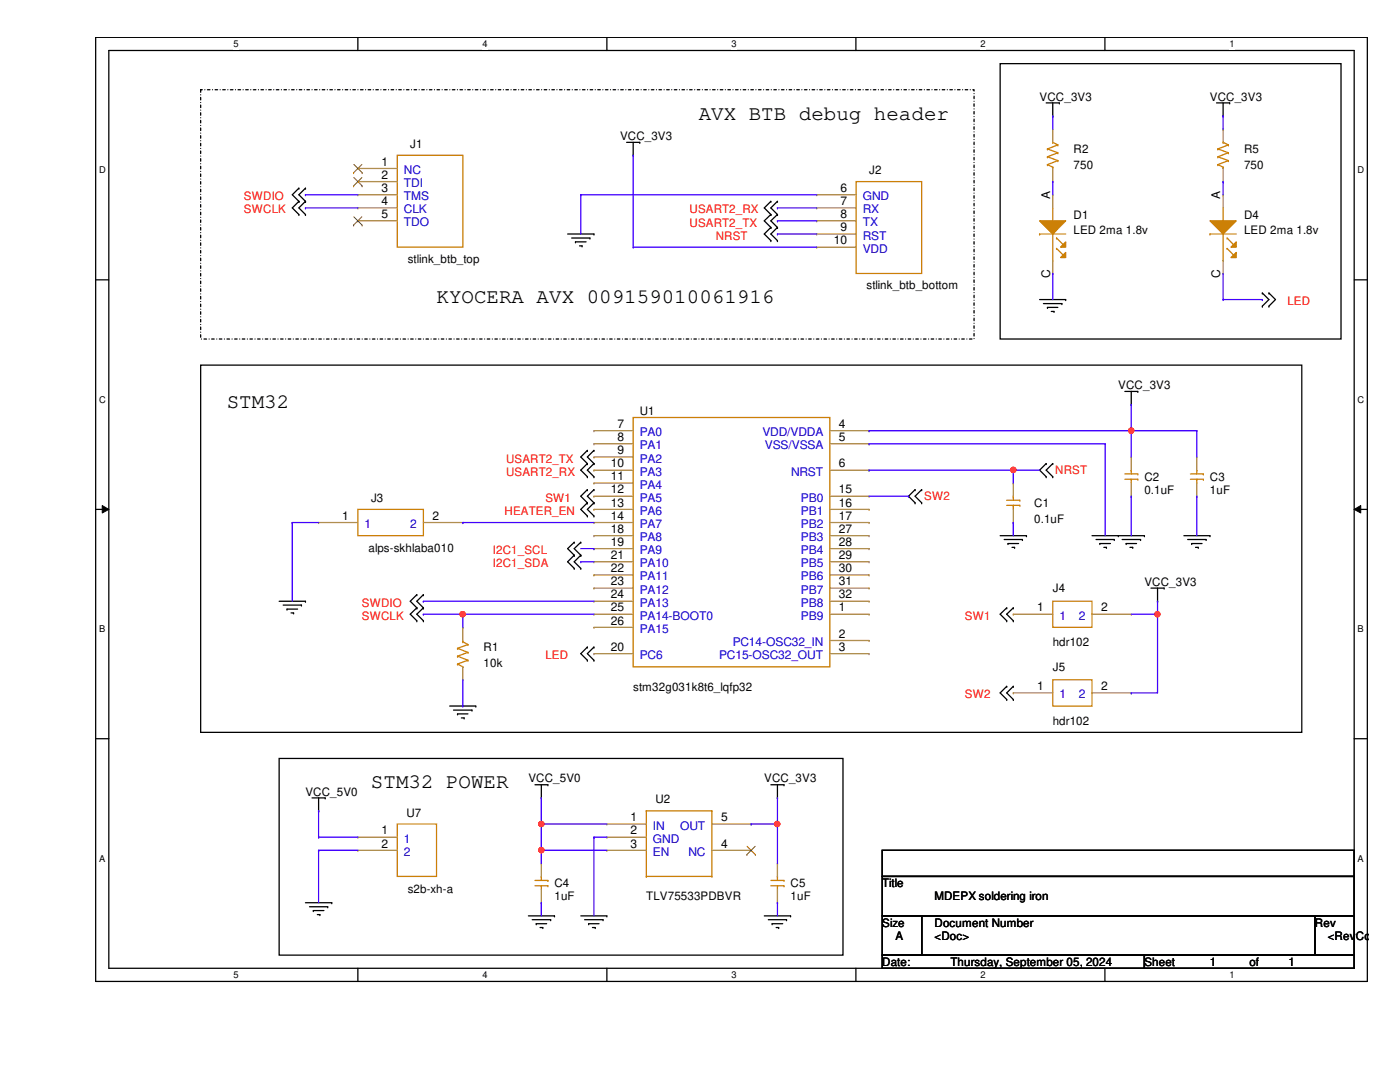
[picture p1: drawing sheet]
<svg xmlns="http://www.w3.org/2000/svg" width="279mm" height="216mm" viewBox="0 0 279 216" stroke-linecap="round" stroke-linejoin="round" font-family="sans-serif">
<path d="M19.1 7.5h253.8v188.3h-253.8zM21.7 10.1h248.6v183.1h-248.6z" fill="none" stroke="#000" stroke-width=".25"/>
<g fill="#fff">
<path d="M46.6 7.7h1v2.1h-1z"/>
<path d="M46.6 193.5h1v2.1h-1z"/>
</g>
<path d="M71.4 7.5v2.6M71.4 193.2v2.6" fill="none" stroke="#000" stroke-width=".25"/>
<g fill="#fff">
<path d="M96.3 7.7h1v2.1h-1z"/>
<path d="M96.3 193.5h1v2.1h-1z"/>
</g>
<path d="M121.1 7.5v2.6M121.1 193.2v2.6" fill="none" stroke="#000" stroke-width=".25"/>
<g fill="#fff">
<path d="M146 7.7h1v2.1h-1z"/>
<path d="M146 193.5h1v2.1h-1z"/>
</g>
<path d="M170.8 7.5v2.6M170.8 193.2v2.6" fill="none" stroke="#000" stroke-width=".25"/>
<g fill="#fff">
<path d="M195.7 7.7h1v2.1h-1z"/>
<path d="M195.7 193.5h1v2.1h-1z"/>
</g>
<path d="M220.5 7.5v2.6M220.5 193.2v2.6" fill="none" stroke="#000" stroke-width=".25"/>
<g fill="#fff">
<path d="M245.4 7.7h1v2.1h-1z"/>
<path d="M245.4 193.5h1v2.1h-1z"/>
<path d="M19.8 32.9h1.3v2.1h-1.3z"/>
<path d="M270.9 32.9h1.3v2.1h-1.3z"/>
<path d="M19.8 78.7h1.3v2.1h-1.3z"/>
<path d="M270.9 78.7h1.3v2.1h-1.3z"/>
</g>
<path d="M19.1 55.8h2.6M270.3 55.8h2.6" fill="none" stroke="#000" stroke-width=".25"/>
<g fill="#fff">
<path d="M19.8 124.5h1.2v2.1h-1.2z"/>
<path d="M270.9 124.5h1.3v2.1h-1.3z"/>
</g>
<path d="M19.1 101.6h2.6M270.3 101.6h2.6" fill="none" stroke="#000" stroke-width=".25"/>
<path d="M20.4 100.9l1.3 .7-1.3 .8zM270.3 101.6l1.3-.7v1.5z" fill="#000"/>
<path d="M20.4 100.9l1.3 .7-1.3 .8zM270.3 101.6l1.3-.7v1.5z" fill="none" stroke="#000" stroke-width=".2"/>
<g fill="#fff">
<path d="M19.8 170.3h1.2v2h-1.2z"/>
<path d="M270.9 170.3h1.3v2h-1.3z"/>
</g>
<g fill="none" stroke="#000" stroke-width=".25">
<path d="M199.6 12.7h68v54.9h-68zM59.6 37.5h.1M59.6 37.5l-1.3 1.4 1.3 1.3M61 37.5h.1M61 37.5l-1.4 1.4 1.4 1.3M125.1 28.4h2.6M126.4 31h.1M126.4 28.4v2.6M127.7 28.4h.1M208.8 20.5h2.6M210.1 23.2h.1M210.1 20.5v2.7"/>
<path d="M211.4 20.5h.1M242.8 20.5h2.6M244.1 23.2h.1M244.1 20.5v2.7M245.4 20.5h.1M59.6 40.2h.1M59.6 42.8h.1M59.6 40.2l-1.3 1.3 1.3 1.3M61 40.2h.1M61 42.8h.1M61 40.2l-1.4 1.3 1.4 1.3M113.3 46.7h5.2"/>
<path d="M114.1 47.5h3.6M114.9 48.3h.1M114.9 48.3h2.1M115.7 49.1h.5M116.2 49.1h.1M117.7 47.5h.1M118.5 46.7h.1M153.8 45.4h.1M153.8 48h.1M153.8 40.2h.1M153.8 42.8h.1M153.8 45.4l-1.3 1.3 1.3 1.3"/>
<path d="M153.8 40.2l-1.3 1.3 1.3 1.3M153.8 42.8l-1.3 1.3 1.3 1.3M155.2 45.4h.1M155.2 48h.1M155.2 40.2h.1M155.2 42.8h.1M155.2 45.4l-1.4 1.3 1.4 1.3M155.2 40.2l-1.4 1.3 1.4 1.3M155.2 42.8l-1.4 1.3 1.4 1.3M207.5 59.8h5.2M212.7 59.8h.1M251.9 58.5h.1"/>
<path d="M251.9 58.5l1.3 1.3-1.3 1.3M253.2 58.5h.1M253.2 58.5l1.4 1.3-1.4 1.3M40 72.9h219.8v73.2h-219.8zM208.2 60.6h3.7M209 61.3h.1M209 61.3h2.1M209.8 62.1h.6M210.4 62.1h.1M211.9 60.6h.1M224.5 78.1h2.6M225.8 78.1v2.6"/>
<path d="M227.1 78.1h.1M251.9 61.1h.1M253.2 61.1h.1M117.2 89.9h.1M117.2 92.5h.1M117.2 95.1h.1M117.2 97.7h.1M117.2 89.9l-1.3 1.3 1.3 1.3M117.2 92.5l-1.3 1.3 1.3 1.3M117.2 97.7l-1.3 1.3 1.3 1.3M118.5 89.9h.1M118.5 92.5h.1"/>
<path d="M118.5 95.1h.1M118.5 97.7h.1M118.5 89.9l-1.3 1.3 1.3 1.3M118.5 92.5l-1.3 1.3 1.3 1.3M118.5 97.7l-1.3 1.3 1.3 1.3M182.6 97.7h.1M182.6 97.7l-1.3 1.3 1.3 1.3M183.9 97.7h.1M183.9 97.7l-1.3 1.3 1.3 1.3M208.8 92.5h.1M208.8 95.1h.1M208.8 92.5l-1.3 1.3 1.3 1.3"/>
<path d="M210.1 95.1h.1M210.1 92.5h.1M210.1 92.5l-1.3 1.3 1.3 1.3M225.8 80.7h.1M55.7 120h5.3M61 120h.1M83.2 118.7h.1M83.2 118.7l-1.3 1.3 1.3 1.3M84.5 118.7h.1M84.5 118.7l-1.3 1.3 1.3 1.3M114.6 108.2h.1M114.6 110.8h.1"/>
<path d="M114.6 113.4h.1M114.6 108.2l-1.3 1.3 1.3 1.3M114.6 110.8l-1.3 1.3 1.3 1.3M115.9 108.2h.1M115.9 110.8h.1M115.9 113.4h.1M115.9 108.2l-1.3 1.3 1.3 1.3M115.9 110.8l-1.3 1.3 1.3 1.3M117.2 100.3h.1M117.2 103h.1M117.2 100.3l-1.3 1.3 1.3 1.4M118.5 100.3h.1"/>
<path d="M118.5 103h.1M118.5 100.3l-1.3 1.3 1.3 1.4M182.6 100.3h.1M183.9 100.3h.1M199.6 106.9h5.3M200.4 107.7h3.6M201.2 108.5h.1M201.2 108.5h2.1M202 109.2h.5M202.5 109.2h.1M204 107.7h.1M204.9 106.9h.1"/>
<path d="M217.9 106.9h10.5M218.7 107.7h3.7M219.5 108.5h.1M219.5 108.5h2.1M220.3 109.2h.5M220.8 109.2h.1M222.4 107.7h.1M223.2 106.9h.1M223.9 107.7h3.7M224.7 108.5h.1M224.7 108.5h2.1M225.5 109.2h.6"/>
<path d="M226.1 109.2h.1M227.6 107.7h.1M228.4 106.9h.1M229.7 117.3h2.6M231 120h.1M231 117.3v2.7M232.3 117.3h.1M236.3 106.9h5.2M237 107.7h3.7M237.8 108.5h.1M237.8 108.5h2.1M238.6 109.2h.5"/>
<path d="M239.1 109.2h.1M240.7 107.7h.1M241.5 106.9h.1M56.5 120.7h3.7M57.3 121.5h.1M57.3 121.5h2.1M58.1 122.3h.5M58.6 122.3h.1M60.2 120.7h.1M83.2 121.3h.1M83.2 123.9h.1M83.2 121.3l-1.3 1.3 1.3 1.3"/>
<path d="M84.5 121.3h.1M84.5 123.9h.1M84.5 121.3l-1.3 1.3 1.3 1.3M117.2 129.1h.1M117.2 131.7h.1M117.2 129.1l-1.3 1.3 1.3 1.3M118.5 129.1h.1M118.5 131.7h.1M118.5 129.1l-1.3 1.3 1.3 1.3M200.9 121.3h.1M200.9 123.9h.1M200.9 136.9h.1"/>
<path d="M200.9 139.6h.1M200.9 121.3l-1.3 1.3 1.3 1.3M200.9 136.9l-1.3 1.4 1.3 1.3M202.2 121.3h.1M202.2 123.9h.1M202.2 136.9h.1M202.2 139.6h.1M202.2 121.3l-1.3 1.3 1.3 1.3M202.2 136.9l-1.3 1.4 1.3 1.3M19.1 147.4h2.6M55.7 151.3h112.5v39.3h-112.5zM62.3 159.2h2.6"/>
<path d="M63.6 159.2v2.6M64.9 159.2h.1M89.7 140.9h5.3M90.5 141.7h3.7M91.3 142.5h.1M91.3 142.5h2.1M92.1 143.3h.5M92.6 143.3h.1M94.2 141.7h.1M95 140.9h.1M106.8 156.6h2.5M108 159.2h.1"/>
<path d="M108 156.6v2.6M109.3 156.6h.1M153.8 156.6h2.7M155.2 159.2h.1M155.2 156.6v2.6M156.5 156.6h.1M270.3 147.4h2.6M63.6 161.8h.1M176.1 169.7h94.2v5.2h-94.2zM176.1 174.9h94.2v7.9h-94.2zM61 180.1h5.2M61.8 180.9h3.6"/>
<path d="M62.5 181.7h.1M62.5 181.7h2.1M63.3 182.5h.5M63.8 182.5h.1M65.4 180.9h.1M66.2 180.1h.1M105.5 182.8h5.2M106.2 183.5h3.7M107 184.3h.1M107 184.3h2.1M107.8 185.1h.5M108.3 185.1h.1"/>
<path d="M109.9 183.5h.1M110.7 182.8h.1M115.9 182.8h5.2M116.7 183.5h3.7M117.5 184.3h.1M117.5 184.3h2M118.2 185.1h.6M118.8 185.1h.1M120.4 183.5h.1M121.1 182.8h.1M152.5 182.8h5.3M153.3 183.5h3.7"/>
<path d="M154.1 184.3h.1M154.1 184.3h2.1M154.9 185.1h.5M155.4 185.1h.1M157 183.5h.1M157.8 182.8h.1M176.1 182.8h7.8v7.8h-7.8zM176.1 190.6h52.3v2.6h-52.3zM183.9 182.8h78.5v7.8h-78.5zM228.4 190.6h41.9v2.6h-41.9zM262.4 182.8h7.9v7.8h-7.9z"/>
</g>
<path d="M40 17.9h154.4v49.7h-154.4z" fill="none" stroke="#000" stroke-width=".25" stroke-dasharray=".5 .5 0 .5"/>
<g fill="none" stroke="#cc8006" stroke-width=".25">
<path d="M243 32.9h.1M243 31.3h.1M243 29.7h.1M243 32.9l1.1 .5M243 31.3l2.2 .7M243 29.7l2.2 .8M244.1 28.4h.1M244.1 33.4h.1M244.1 28.4l1.1 .5M244.1 33.4v.2M245.2 32h.1M245.2 30.5h.1"/>
<path d="M245.2 28.9h.1M245.2 32l-2.2 .9M245.2 30.5l-2.2 .8M245.2 28.9l-2.2 .8M200.9 99.8h2.6M202.2 99h.1M202.2 99v.8M203.5 99.8h.1M224.5 95.6h2.6M224.5 94.6h2.6M225.8 93.8h.1M225.8 95.6h.1"/>
<path d="M225.8 93.8v.8M225.8 95.6v.8M227.1 95.6h.1M227.1 94.6h.1M237.6 95.6h2.6M237.6 94.6h2.6M238.8 93.8h.1M238.8 95.6h.1M238.8 93.8v.8M238.8 95.6v.8M240.2 95.6h.1M240.2 94.6h.1"/>
<path d="M200.9 100.8h2.6M202.2 100.8h.1M202.2 100.8v.8M203.5 100.8h.1M210.1 120h7.8v5.2h-7.8zM210.1 135.6h7.8v5.3h-7.8zM79.3 164.4h7.8v10.5h-7.8zM129 174.9h.1M129 161.8h.1M129 161.8v13.1M129 174.9h13.1M129 161.8h13.1"/>
<path d="M142.1 174.9h.1M142.1 161.8h.1M142.1 161.8v13.1"/>
</g>
<g fill="none" stroke="#a84" stroke-width=".25">
<path d="M244.1 25.8h.1M244.1 36.2h.1M244.1 25.8v2.6M244.1 33.6v2.6M202.2 96.4h.1M202.2 96.4v2.6M225.8 99h.1M225.8 91.2h.1M225.8 91.2v2.6M225.8 96.4v2.6M238.8 99h.1M238.8 91.2h.1"/>
<path d="M238.8 91.2v2.6M238.8 96.4v2.6M202.2 104.3h.1M202.2 101.6v2.7M202.2 138.3h.1M202.2 122.6h.1M202.2 138.3h7.9M202.2 122.6h7.9M217.9 138.3h7.9M217.9 122.6h7.9M225.8 138.3h.1M225.8 122.6h.1"/>
<path d="M71.4 167h.1M71.4 169.7h.1M71.4 167h7.9M71.4 169.7h7.9M121.1 164.4h.1M121.1 167h.1M121.1 169.7h.1M121.1 167h7.9M121.1 169.7h7.9M121.1 164.4h7.9M142.1 169.7h7.8M142.1 164.4h7.8"/>
<path d="M149.9 169.7h.1M149.9 164.4h.1"/>
</g>
<path d="M149.1 170.5h.1M149.1 168.9l1.6 1.6M150.7 168.9l-1.6 1.6M150.7 170.5h.1" fill="none" stroke="#804000" stroke-width=".2"/>
<path d="M241.5 44.1h5.2l-2.6 2.6z" fill="#cc8006"/>
<path d="M241.5 44.1h5.2l-2.6 2.6z" fill="none" stroke="#cc8006" stroke-width=".25"/>
<path d="M246.7 48.3v1h-1z" fill="#cc8006"/>
<path d="M246.7 48.3v1h-1z" fill="none" stroke="#cc8006" stroke-width=".25"/>
<path d="M245.7 51.4l1-1v1z" fill="#cc8006"/>
<g fill="none" stroke="#cc8006" stroke-width=".25">
<path d="M79.3 31h13.1v18.3h-13.1zM170.9 36.2h13v18.4h-13zM209 32.9h.1M209 31.3h.1M209 29.7h.1M209 32.9l1.1 .5M209 31.3l2.1 .7M209 29.7l2.1 .8M210.1 28.4h.1M210.1 33.4h.1M210.1 28.4l1 .5M210.1 33.4v.2"/>
<path d="M211.1 32h.1M211.1 30.5h.1M211.1 28.9h.1M211.1 32l-2.1 .9M211.1 30.5l-2.1 .8M211.1 28.9l-2.1 .8M241.5 46.7h.1M241.5 46.7h5.2M244.1 44.1h.1M244.1 51.9h.1M244.1 41.5v2.6M244.1 46.7v5.2"/>
<path d="M244.9 47.5h.1M244.9 49.6h.1M244.9 47.5l1.3 1.3M244.9 49.6l1.3 1.3M245.7 51.4l1-1v1zM126.4 83.3h39.2v49.8h-39.2zM71.4 101.6h13.1v5.3h-13.1zM91.3 129.4h.1M91.3 130.9h.1M91.3 132.5h.1M91.3 129.4l2.1 .8M91.3 130.9l2.1 .8"/>
<path d="M91.3 132.5l1.1 .6M92.4 133.1h.1M92.4 128.1h.1M92.4 128.1l1 .5M92.4 127.8v.3M93.4 128.6h.1M93.4 130.2h.1M93.4 131.7h.1M93.4 128.6l-2.1 .8M93.4 130.2l-2.1 .7M93.4 131.7l-2.1 .8"/>
</g>
<g fill="none" stroke="#a84" stroke-width=".25">
<path d="M71.4 33.6h.1M71.4 36.2h.1M71.4 38.9h.1M71.4 38.9h7.9M71.4 33.6h7.9M71.4 36.2h7.9M163 38.9h.1M163 38.9h7.9M210.1 25.8h.1M210.1 36.2h.1M210.1 25.8v2.6M210.1 33.6v2.6"/>
<path d="M244.1 38.9h.1M244.1 38.9v2.6M71.4 41.5h.1M71.4 44.1h.1M71.4 41.5h7.9M71.4 44.1h7.9M163 41.5h.1M163 44.1h.1M163 46.7h.1M163 49.3h.1M163 41.5h7.9M163 44.1h7.9"/>
<path d="M163 46.7h7.9M163 49.3h7.9M244.1 54.6h.1M244.1 51.9v2.7M118.5 85.9h.1M118.5 88.6h.1M118.5 91.2h.1M118.5 93.8h.1M118.5 96.4h.1M118.5 99h.1M118.5 85.9h7.9M118.5 88.6h7.9"/>
<path d="M118.5 93.8h7.9M118.5 91.2h7.9M118.5 96.4h7.9M118.5 99h7.9M165.6 85.9h7.8M165.6 88.6h7.8M165.6 93.8h7.8M165.6 99h7.8M173.4 85.9h.1M173.4 88.6h.1M173.4 93.8h.1M173.4 99h.1"/>
<path d="M63.6 104.3h.1M63.6 104.3h7.8M84.5 104.3h7.9M92.4 104.3h.1M118.5 101.6h.1M118.5 104.3h.1M118.5 106.9h.1M118.5 109.5h.1M118.5 112.1h.1M118.5 114.7h.1M118.5 117.3h.1M118.5 120h.1"/>
<path d="M118.5 104.3h7.9M118.5 101.6h7.9M118.5 106.9h7.9M118.5 109.5h7.9M118.5 112.1h7.9M118.5 114.7h7.9M118.5 117.3h7.9M118.5 120h7.9M165.6 104.3h7.8M165.6 101.6h7.8M165.6 106.9h7.8M165.6 109.5h7.8"/>
<path d="M165.6 112.1h7.8M165.6 114.7h7.8M165.6 117.3h7.8M165.6 120h7.8M173.4 101.6h.1M173.4 104.3h.1M173.4 106.9h.1M173.4 109.5h.1M173.4 112.1h.1M173.4 114.7h.1M173.4 117.3h.1M173.4 120h.1"/>
<path d="M92.4 135.6h.1M92.4 125.2h.1M92.4 125.2v2.6M92.4 133.1v2.5M118.5 130.4h.1M118.5 122.6h.1M118.5 125.2h.1M118.5 122.6h7.9M118.5 130.4h7.9M118.5 125.2h7.9M165.6 122.6h7.8M165.6 127.8h7.8"/>
<path d="M165.6 130.4h7.8M173.4 122.6h.1M173.4 127.8h.1M173.4 130.4h.1"/>
</g>
<path d="M70.6 34.5h.1M70.6 37.1h.1M70.6 32.8l1.7 1.7M70.6 35.4l1.7 1.7M72.2 32.8l-1.6 1.7M72.2 35.4l-1.6 1.7M72.3 34.5h.1M72.3 37.1h.1M70.6 44.9h.1M70.6 43.3l1.7 1.6M72.2 43.3l-1.6 1.6M72.3 44.9h.1" fill="none" stroke="#804000" stroke-width=".2"/>
<path d="M207.5 44.1h5.2l-2.6 2.6z" fill="#cc8006"/>
<path d="M207.5 44.1h5.2l-2.6 2.6z" fill="none" stroke="#cc8006" stroke-width=".25"/>
<path d="M212.7 48.3v1h-1z" fill="#cc8006"/>
<path d="M212.7 48.3v1h-1z" fill="none" stroke="#cc8006" stroke-width=".25"/>
<path d="M212.7 50.4v1h-1z" fill="#cc8006"/>
<g fill="none" stroke="#cc8006" stroke-width=".25">
<path d="M207.5 46.7h.1M207.5 46.7h5.2M210.1 44.1h.1M210.1 51.9h.1M210.1 41.5v2.6M210.1 46.7v5.2M210.9 47.5h.1M210.9 49.6h.1M210.9 47.5l1.3 1.3M210.9 49.6l1.3 1.3M212.7 50.4v1h-1zM106.8 176.7h2.5"/>
<path d="M106.8 175.7h2.5M108 174.9h.1M108 176.7h.1M108 174.9v.8M108 176.7v.8M109.3 176.7h.1M109.3 175.7h.1M153.8 176.7h2.7M153.8 175.7h2.7M155.2 174.9h.1M155.2 176.7h.1M155.2 174.9v.8"/>
<path d="M155.2 176.7v.8M156.5 176.7h.1M156.5 175.7h.1"/>
</g>
<path d="M210.1 38.9h.1M210.1 38.9v2.6M210.1 54.6h.1M210.1 51.9v2.7M108 172.3h.1M108 172.3v2.6M108 177.5v2.6M155.2 172.3h.1M155.2 172.3v2.6M155.2 177.5v2.6M108 180.1h.1M155.2 180.1h.1" fill="none" stroke="#a84" stroke-width=".25"/>
<path d="M173.4 85.9h.1M225.8 80.7h.1M225.8 80.7v5.2h-52.4" fill="none" stroke="#4200ff" stroke-width=".25"/>
<circle cx="225.8" cy="85.9" r=".51" fill="#f00"/>
<circle cx="225.8" cy="85.9" r=".51" fill="none" stroke="#f00" stroke-width=".25"/>
<path d="M173.4 88.6h.1M173.4 93.8h.1M173.4 88.6h47.2M173.4 93.8h28.8M220.6 88.6h.1M220.6 88.6v18.3M225.8 85.9h.1M225.8 85.9v5.3M225.8 85.9h13M238.8 85.9h.1M238.8 85.9v5.3" fill="none" stroke="#4200ff" stroke-width=".25"/>
<circle cx="202.2" cy="93.8" r=".51" fill="#f00"/>
<circle cx="202.2" cy="93.8" r=".51" fill="none" stroke="#f00" stroke-width=".25"/>
<g fill="none" stroke="#4200ff" stroke-width=".25">
<path d="M202.2 93.8h.1M202.2 93.8v2.6M202.2 93.8h5.3M225.8 99h.1M225.8 99v7.9M238.8 99h.1M238.8 99v7.9M84.5 120h.1M84.5 120h34M202.2 104.3h.1M202.2 104.3v2.6M84.5 122.6h.1"/>
<path d="M84.5 122.6h7.9"/>
</g>
<circle cx="92.3" cy="122.5" r=".51" fill="#f00"/>
<circle cx="92.3" cy="122.5" r=".51" fill="none" stroke="#f00" stroke-width=".25"/>
<path d="M92.4 122.6h.1M92.4 122.6h26.1M92.4 122.6v2.6M92.4 135.6v5.3M92.4 140.9h.1M108 159.2h.1M108 159.2v10.5M155.2 159.2h.1M155.2 159.2v5.2M108 164.4h.1M108 164.4h13.1" fill="none" stroke="#4200ff" stroke-width=".25"/>
<circle cx="108" cy="164.4" r=".51" fill="#f00"/>
<circle cx="108" cy="164.4" r=".51" fill="none" stroke="#f00" stroke-width=".25"/>
<path d="M149.9 164.4h.1M149.9 164.4h5.3" fill="none" stroke="#4200ff" stroke-width=".25"/>
<circle cx="155.1" cy="164.4" r=".51" fill="#f00"/>
<circle cx="155.1" cy="164.4" r=".51" fill="none" stroke="#f00" stroke-width=".25"/>
<path d="M108 169.7h.1M108 169.7v2.6M108 169.7h13.1M118.5 167h.1M118.5 167v15.8M118.5 167h2.6M155.2 164.4h.1M155.2 164.4v7.9" fill="none" stroke="#4200ff" stroke-width=".25"/>
<circle cx="108" cy="169.6" r=".51" fill="#f00"/>
<circle cx="108" cy="169.6" r=".51" fill="none" stroke="#f00" stroke-width=".25"/>
<g fill="none" stroke="#4200ff" stroke-width=".25">
<path d="M61 38.9h.1M61 38.9h10.4M115.9 38.9h.1M115.9 38.9h47.1M115.9 38.9v7.8M126.4 31h.1M126.4 31v18.3M210.1 23.2h.1M210.1 36.2h.1M210.1 23.2v2.6M210.1 36.2v2.7M244.1 23.2h.1"/>
<path d="M244.1 36.2h.1M244.1 23.2v2.6M244.1 36.2v2.7M61 41.5h.1M61 41.5h10.4M126.4 49.3h.1M126.4 49.3h36.6M155.2 41.5h.1M155.2 44.1h.1M155.2 46.7h.1M155.2 41.5h7.8M155.2 44.1h7.8"/>
<path d="M155.2 46.7h7.8M210.1 54.6h.1M210.1 54.6v5.2M244.1 59.8h.1M244.1 54.6v5.2M58.3 104.3h.1M58.3 104.3h5.3M58.3 104.3v15.7M92.4 104.3h.1M92.4 104.3h26.1M115.9 112.1h.1M115.9 109.5h2.6"/>
<path d="M115.9 112.1h2.6M118.5 109.5h.1M231 122.6h.1M231 122.6v15.7M63.6 167h.1M63.6 161.8h.1M63.6 169.7h.1M63.6 167h7.8M63.6 161.8v5.2M63.6 169.7v10.4M63.6 169.7h7.8M108 180.1h.1"/>
<path d="M108 180.1v2.7M155.2 180.1h.1M155.2 180.1v2.7"/>
</g>
<circle cx="231" cy="122.5" r=".5" fill="#f00"/>
<circle cx="231" cy="122.5" r=".5" fill="none" stroke="#f00" stroke-width=".25"/>
<path d="M244.1 59.8h7.8M251.9 59.8h.1M173.4 99h7.9M181.3 99h.1M231 120h.1M231 120v2.6M225.8 138.3h.1M225.8 122.6h5.2M225.8 138.3h5.2M231 122.6h.1" fill="none" stroke="#4200ff" stroke-width=".25"/>
<circle cx="225.8" cy="85.9" r=".51" fill="#f00"/>
<circle cx="225.8" cy="85.9" r=".51" fill="none" stroke="#f00" stroke-width=".25"/>
<circle cx="202.2" cy="93.8" r=".51" fill="#f00"/>
<circle cx="202.2" cy="93.8" r=".51" fill="none" stroke="#f00" stroke-width=".25"/>
<circle cx="92.3" cy="122.5" r=".51" fill="#f00"/>
<circle cx="92.3" cy="122.5" r=".51" fill="none" stroke="#f00" stroke-width=".25"/>
<circle cx="108" cy="164.4" r=".51" fill="#f00"/>
<circle cx="108" cy="164.4" r=".51" fill="none" stroke="#f00" stroke-width=".25"/>
<circle cx="155.1" cy="164.4" r=".51" fill="#f00"/>
<circle cx="155.1" cy="164.4" r=".51" fill="none" stroke="#f00" stroke-width=".25"/>
<circle cx="108" cy="169.6" r=".51" fill="#f00"/>
<circle cx="108" cy="169.6" r=".51" fill="none" stroke="#f00" stroke-width=".25"/>
<circle cx="231" cy="122.5" r=".5" fill="#f00"/>
<circle cx="231" cy="122.5" r=".5" fill="none" stroke="#f00" stroke-width=".25"/>
<g font-size="4.1">
<text x="139.4" y="23.9">AVX BTB debug header</text>
<text x="87.1" y="60.5">KYOCERA AVX 009159010061916</text>
<text x="45.3" y="81.4">STM32</text>
<text x="74" y="157.3">STM32 POWER</text>
</g>
<g font-size="2.4">
<text x="76.2" y="33.1">1</text>
<text x="76.2" y="35.7">2</text>
<text x="76.2" y="38.3">3</text>
<text x="76.2" y="40.9">4</text>
<text x="167.7" y="38.3">6</text>
<text x="167.7" y="40.9">7</text>
<text x="209.5" y="39.7" transform="rotate(-90 209.5 39.7)">A</text>
<text x="243.5" y="39.7" transform="rotate(-90 243.5 39.7)">A</text>
<text x="76.2" y="43.5">5</text>
<text x="167.7" y="43.5">8</text>
<text x="167.7" y="46.1">9</text>
<text x="166.4" y="48.8">10</text>
<text x="209.5" y="55.5" transform="rotate(-90 209.5 55.5)">C</text>
<text x="243.5" y="55.5" transform="rotate(-90 243.5 55.5)">C</text>
<text x="123.2" y="85.4">7</text>
<text x="123.2" y="88">8</text>
<text x="167.4" y="85.4">4</text>
<text x="167.4" y="88">5</text>
<text x="121.9" y="93.3">10</text>
<text x="121.9" y="95.8">11</text>
<text x="123.2" y="90.6">9</text>
<text x="167.4" y="93.3">6</text>
<text x="121.9" y="98.5">12</text>
<text x="121.9" y="101.1">13</text>
<text x="167.4" y="98.5">15</text>
<text x="167.4" y="101.1">16</text>
<text x="68.3" y="103.7">1</text>
<text x="86.3" y="103.7">2</text>
<text x="121.9" y="103.7">14</text>
<text x="121.9" y="106.3">18</text>
<text x="167.4" y="103.7">17</text>
<text x="167.4" y="106.3">27</text>
<text x="121.9" y="108.9">19</text>
<text x="121.9" y="111.5">21</text>
<text x="167.4" y="108.9">28</text>
<text x="167.4" y="111.5">29</text>
<text x="121.9" y="114.2">22</text>
<text x="121.9" y="116.8">23</text>
<text x="121.9" y="119.4">24</text>
<text x="167.4" y="114.2">30</text>
<text x="167.4" y="116.8">31</text>
<text x="167.4" y="119.4">32</text>
<text x="121.9" y="122">25</text>
<text x="121.9" y="124.6">26</text>
<text x="167.4" y="122">1</text>
<text x="207" y="122">1</text>
<text x="219.8" y="122">2</text>
<text x="121.9" y="129.9">20</text>
<text x="167.4" y="127.3">2</text>
<text x="167.4" y="129.9">3</text>
<text x="207" y="137.7">1</text>
<text x="219.8" y="137.7">2</text>
<text x="76.2" y="166.5">1</text>
<text x="125.9" y="163.9">1</text>
<text x="125.9" y="166.5">2</text>
<text x="143.9" y="163.9">5</text>
<text x="76.2" y="169.1">2</text>
<text x="125.9" y="169.1">3</text>
<text x="143.9" y="169.1">4</text>
</g>
<g font-size="2.4" fill="#00c">
<text x="80.6" y="34.7">NC</text>
<text x="80.6" y="37.3">TDI</text>
<text x="80.6" y="40">TMS</text>
<text x="172.2" y="40">GND</text>
<text x="80.6" y="42.6">CLK</text>
<text x="80.6" y="45.2">TDO</text>
<text x="172.2" y="42.6">RX</text>
<text x="172.2" y="45.2">TX</text>
<text x="172.2" y="47.8">RST</text>
<text x="172.2" y="50.4">VDD</text>
<text x="127.7" y="87">PA0</text>
<text x="127.7" y="89.7">PA1</text>
<text x="152.1" y="87">VDD/VDDA</text>
<text x="152.7" y="89.7">VSS/VSSA</text>
<text x="127.7" y="92.3">PA2</text>
<text x="127.7" y="94.9">PA3</text>
<text x="157.9" y="94.9">NRST</text>
<text x="127.7" y="97.5">PA4</text>
<text x="127.7" y="100.1">PA5</text>
<text x="159.9" y="100.1">PB0</text>
<text x="72.7" y="105.4">1</text>
<text x="81.9" y="105.4">2</text>
<text x="127.7" y="102.7">PA6</text>
<text x="127.7" y="105.4">PA7</text>
<text x="127.7" y="108">PA8</text>
<text x="159.9" y="102.7">PB1</text>
<text x="159.9" y="105.4">PB2</text>
<text x="159.9" y="108">PB3</text>
<text x="127.7" y="110.6">PA9</text>
<text x="127.7" y="113.2">PA10</text>
<text x="159.9" y="110.6">PB4</text>
<text x="159.9" y="113.2">PB5</text>
<text x="127.7" y="115.8">PA11</text>
<text x="127.7" y="118.4">PA12</text>
<text x="159.9" y="115.8">PB6</text>
<text x="159.9" y="118.4">PB7</text>
<text x="127.7" y="121.1">PA13</text>
<text x="127.7" y="123.7">PA14-BOOT0</text>
<text x="159.9" y="123.7">PB9</text>
<text x="159.9" y="121.1">PB8</text>
<text x="211.4" y="123.7">1</text>
<text x="215.3" y="123.7">2</text>
<text x="127.7" y="131.5">PC6</text>
<text x="127.7" y="126.3">PA15</text>
<text x="143.5" y="131.5">PC15-OSC32_OUT</text>
<text x="146.2" y="128.9">PC14-OSC32_IN</text>
<text x="211.4" y="139.4">1</text>
<text x="215.3" y="139.4">2</text>
<text x="130.3" y="165.5">IN</text>
<text x="135.7" y="165.5">OUT</text>
<text x="80.6" y="168.1">1</text>
<text x="80.6" y="170.8">2</text>
<text x="130.3" y="168.1">GND</text>
<text x="130.3" y="170.8">EN</text>
<text x="137.4" y="170.8">NC</text>
</g>
<g font-size="2.3">
<text x="207.5" y="20.1">VCC_3V3</text>
<text x="241.5" y="20.1">VCC_3V3</text>
<text x="81.9" y="29.5">J1</text>
<text x="123.7" y="27.9">VCC_3V3</text>
<text x="173.4" y="34.7">J2</text>
<text x="214.2" y="30.6">R2</text>
<text x="214.2" y="33.7">750</text>
<text x="248.3" y="30.6">R5</text>
<text x="248.3" y="33.7">750</text>
<text x="214.2" y="43.6">D1</text>
<text x="214.2" y="46.8">LED 2ma 1.8v</text>
<text x="248.3" y="43.6">D4</text>
<text x="248.3" y="46.8">LED 2ma 1.8v</text>
<text x="81.4" y="52.5">stlink_btb_top</text>
<text x="172.9" y="57.7">stlink_btb_bottom</text>
<text x="223.2" y="77.6">VCC_3V3</text>
<text x="127.7" y="82.9">U1</text>
<text x="228.4" y="96">C2</text>
<text x="241.5" y="96">C3</text>
<text x="74" y="100.1">J3</text>
<text x="206.4" y="101.2">C1</text>
<text x="228.4" y="98.6">0.1uF</text>
<text x="241.5" y="98.6">1uF</text>
<text x="206.4" y="104.3">0.1uF</text>
<text x="73.5" y="110.1">alps-skhlaba010</text>
<text x="210.1" y="118.2">J4</text>
<text x="228.4" y="116.9">VCC_3V3</text>
<text x="96.5" y="130">R1</text>
<text x="210.1" y="128.9">hdr102</text>
<text x="96.5" y="133.1">10k</text>
<text x="126.4" y="137.8">stm32g031k8t6_lqfp32</text>
<text x="210.1" y="133.9">J5</text>
<text x="210.1" y="144.6">hdr102</text>
<text x="61" y="158.7">VCC_5V0</text>
<text x="105.5" y="156.1">VCC_5V0</text>
<text x="130.8" y="160.3">U2</text>
<text x="152.5" y="156.1">VCC_3V3</text>
<text x="81.1" y="162.9">U7</text>
<text x="81.4" y="178.1">s2b-xh-a</text>
<text x="110.7" y="177">C4</text>
<text x="110.7" y="179.7">1uF</text>
<text x="129" y="179.7">TLV75533PDBVR</text>
<text x="157.8" y="177">C5</text>
<text x="157.8" y="179.7">1uF</text>
<text x="176.1" y="177">Title</text>
<text x="186.5" y="179.7">MDEPX soldering iron</text>
<text x="176.1" y="184.9">Size</text>
<text x="186.5" y="184.9">Document Number</text>
<text x="262.4" y="184.9">Rev</text>
<text x="178.7" y="187.5">A</text>
<text x="186.5" y="187.5">&lt;Doc&gt;</text>
<text x="265" y="187.5">&lt;RevCo</text>
<text x="176.1" y="192.7">Date:</text>
<text x="189.7" y="192.7">Thursday, September 05, 2024</text>
<text x="228.4" y="192.7">Sheet</text>
<text x="241.5" y="192.7">1</text>
<text x="249.3" y="192.7">of</text>
<text x="257.2" y="192.7">1</text>
</g>
<g font-size="2.3" fill="#f00">
<text x="48.7" y="40">SWDIO</text>
<text x="48.7" y="42.6">SWCLK</text>
<text x="137.6" y="42.6">USART2_RX</text>
<text x="137.6" y="45.2">USART2_TX</text>
<text x="142.8" y="47.8">NRST</text>
<text x="256.9" y="60.9">LED</text>
<text x="101" y="92.3">USART2_TX</text>
<text x="101" y="94.9">USART2_RX</text>
<text x="210.6" y="94.7">NRST</text>
<text x="108.8" y="100.1">SW1</text>
<text x="184.4" y="99.9">SW2</text>
<text x="100.7" y="102.7">HEATER_EN</text>
<text x="98.4" y="110.6">I2C1_SCL</text>
<text x="98.4" y="113.2">I2C1_SDA</text>
<text x="72.2" y="121.1">SWDIO</text>
<text x="72.2" y="123.7">SWCLK</text>
<text x="192.6" y="123.7">SW1</text>
<text x="108.8" y="131.5">LED</text>
<text x="192.6" y="139.4">SW2</text>
</g>
<g font-size="1.9">
<text x="46.6" y="9.4">5</text>
<text x="96.3" y="9.4">4</text>
<text x="146" y="9.4">3</text>
<text x="195.7" y="9.4">2</text>
<text x="245.4" y="9.4">1</text>
<text x="19.8" y="34.6">D</text>
<text x="270.9" y="34.6">D</text>
<text x="19.8" y="80.3">C</text>
<text x="270.9" y="80.3">C</text>
<text x="19.8" y="126.2">B</text>
<text x="270.9" y="126.2">B</text>
<text x="19.8" y="171.9">A</text>
<text x="270.9" y="171.9">A</text>
<text x="46.6" y="195.2">5</text>
<text x="96.3" y="195.2">4</text>
<text x="146" y="195.2">3</text>
<text x="195.7" y="195.2">2</text>
<text x="245.4" y="195.2">1</text>
</g>
</svg>
